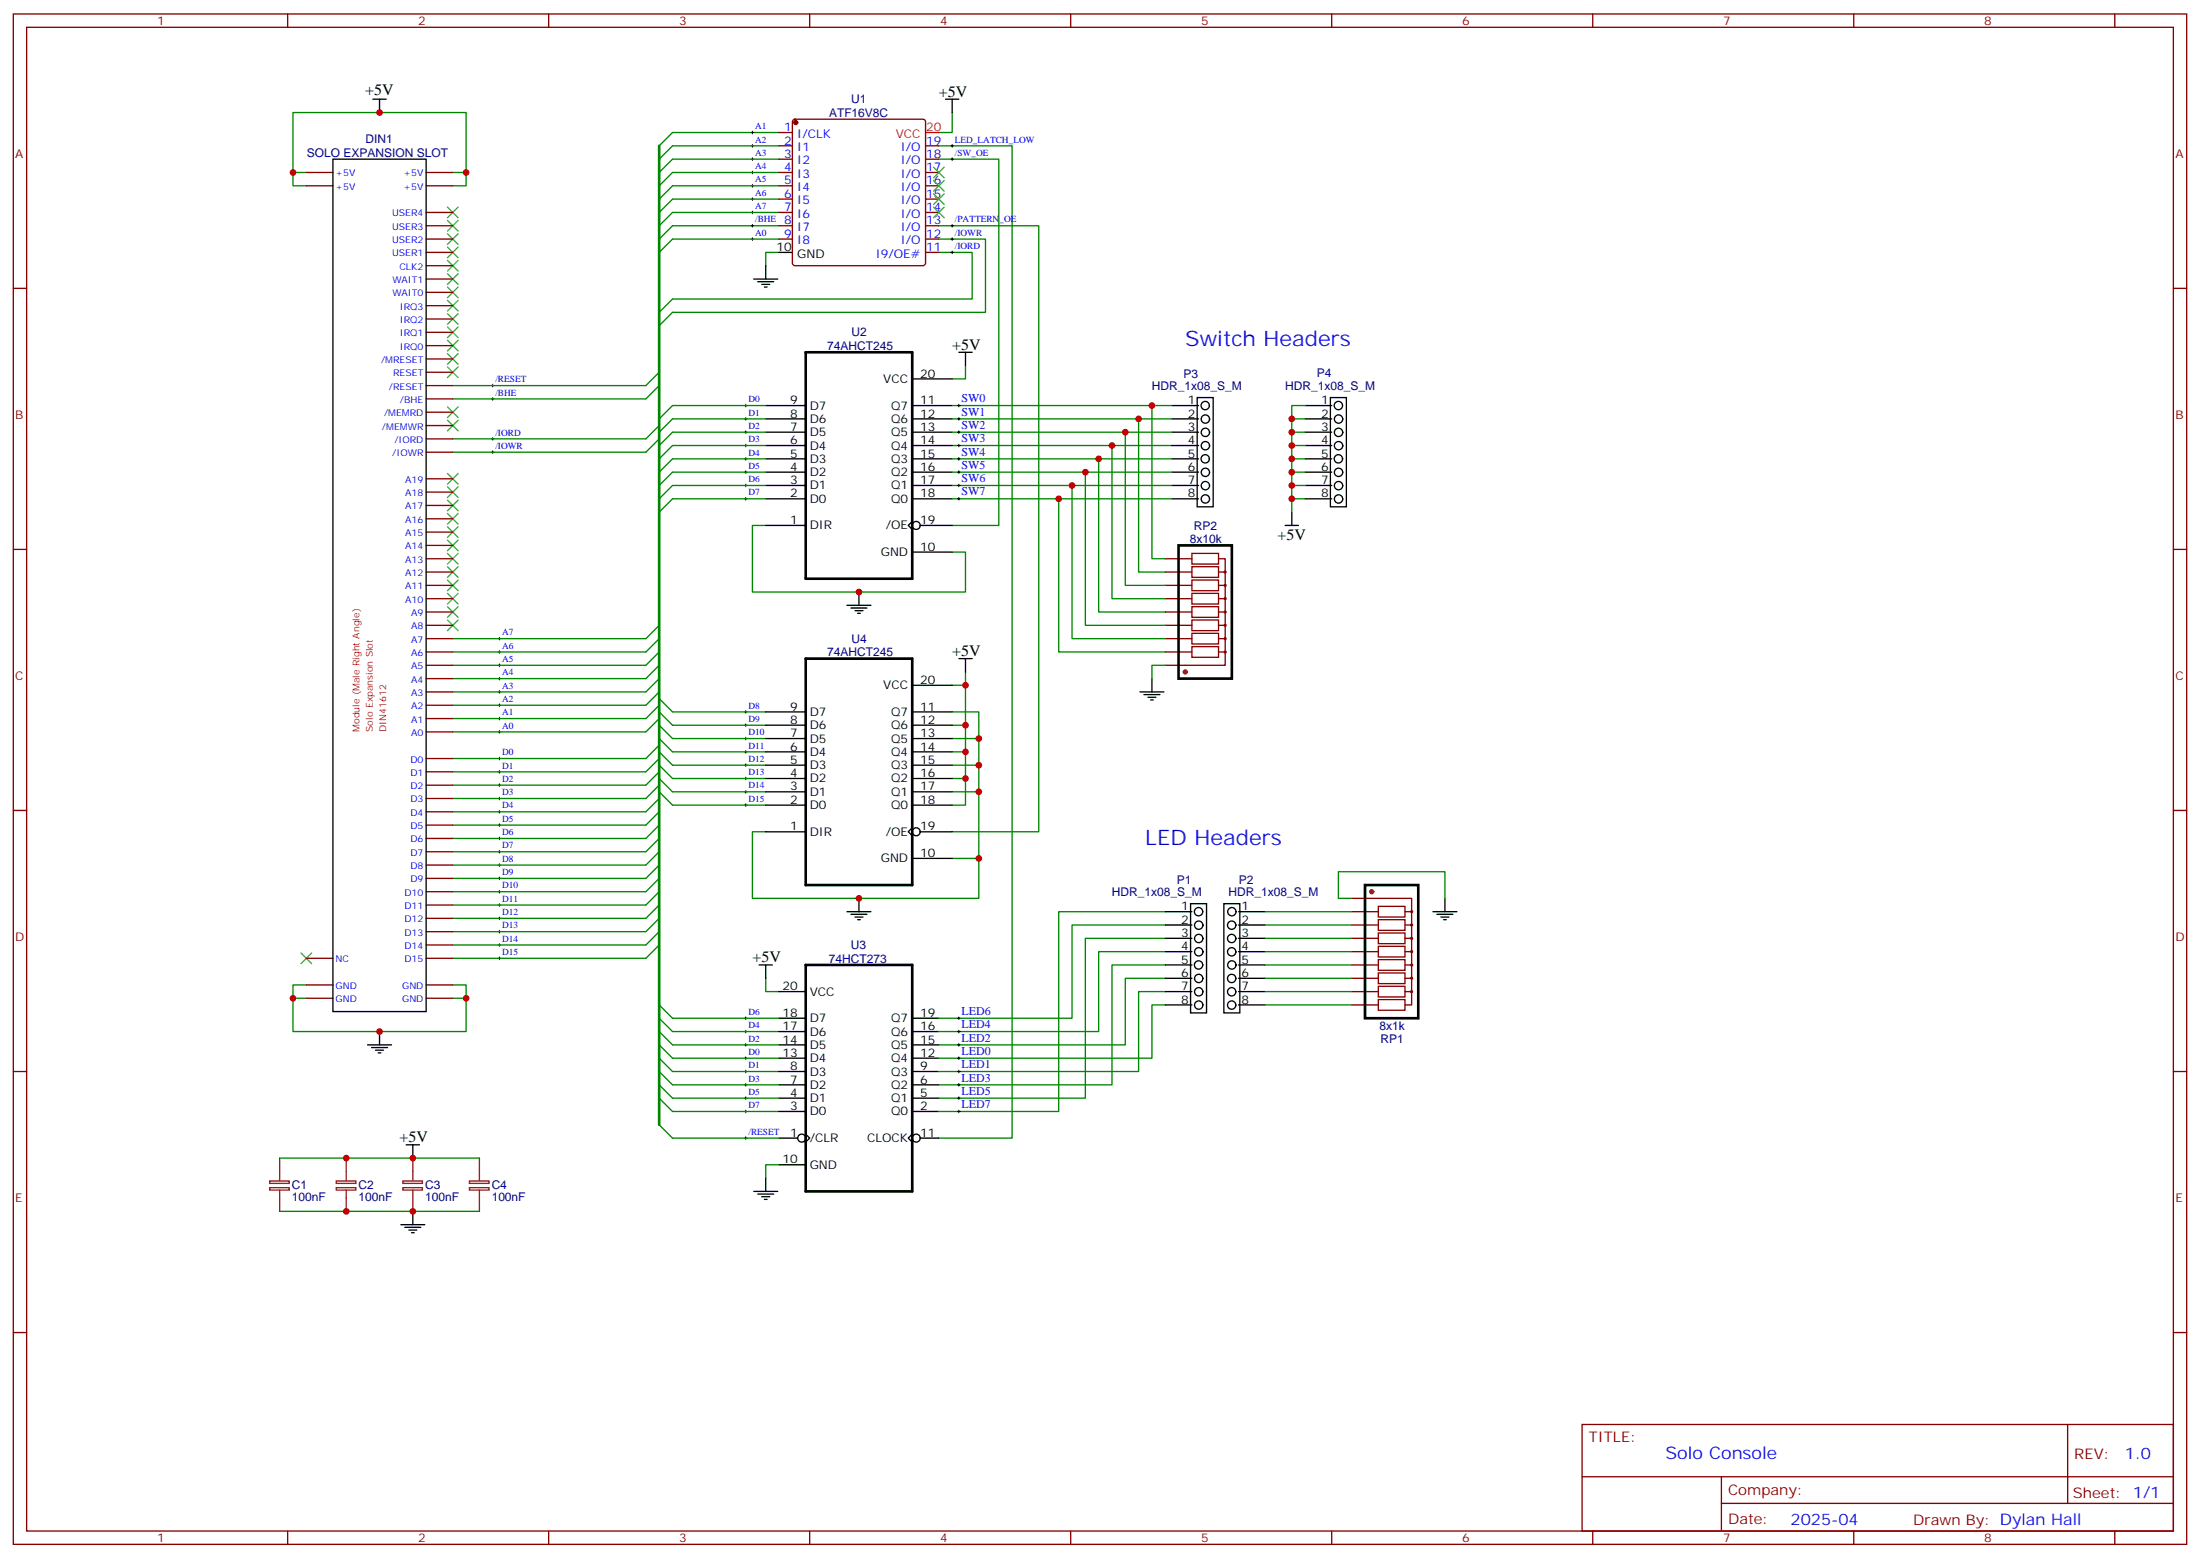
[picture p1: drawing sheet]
<svg xmlns="http://www.w3.org/2000/svg" width="583mm" height="413mm" viewBox="0 0 583 413" stroke-linecap="round" stroke-linejoin="round" font-family="sans-serif">
<g fill="none" stroke="#870000" stroke-width=".35">
<path d="M3.5 3.7h575.8v405.3h-575.8zM7.1 7.2h568.6v398.3h-568.6zM76.2 3.7v3.5M145.3 3.7v3.5M214.5 3.7v3.5M283.6 3.7v3.5M352.8 3.7v3.5M421.9 3.7v3.5M491.1 3.7v3.5M560.2 3.7v3.5M206.4 38.6h3.5M206.4 35.1h3.5"/>
<path d="M210.1 31.8l.5-.2h33.9a.71 .71 0 0 1 .7 .7v37.4l-.3 .5-.4 .2h-33.9l-.5-.3-.2-.4v-37.4zM245.2 38.6h3.5M81.1 45.7h7.1M81.1 49.2h7.1M112.9 45.7h7M112.9 49.2h7M112.9 56.3h7M112.9 59.8h7M206.4 42.2h3.5M206.4 45.7h3.5M206.4 49.2h3.5M206.4 52.7h3.5"/>
<path d="M206.4 56.3h3.5M206.4 59.8h3.5M245.2 42.2h3.5M245.2 45.7h3.5M245.2 49.2h3.5M245.2 52.7h3.5M245.2 56.3h3.5M245.2 59.8h3.5M3.5 76.4h3.6M112.9 63.3h7M112.9 66.9h7M112.9 70.4h7"/>
<path d="M112.9 73.9h7M112.9 77.4h7M206.4 63.3h3.5M245.2 63.3h3.5M245.2 66.9h3.5M575.7 76.4h3.6M112.9 95.1h7M112.9 81h7M112.9 98.6h7M112.9 88h7M112.9 84.5h7M112.9 91.5h7"/>
<path d="M112.9 109.2h7M112.9 102.1h7M112.9 116.2h7M112.9 105.7h7M112.9 112.7h7M112.9 119.8h7M112.9 133.9h7M112.9 137.4h7M112.9 126.8h7M112.9 130.4h7M3.5 145.5h3.6M112.9 144.5h7"/>
<path d="M112.9 151.5h7M112.9 158.6h7M112.9 140.9h7M112.9 148h7M112.9 155h7M575.7 145.5h3.6M112.9 165.6h7M112.9 172.7h7M112.9 179.7h7M112.9 162.1h7M112.9 169.2h7M112.9 176.2h7"/>
<path d="M112.9 186.8h7M112.9 193.9h7M112.9 183.3h7M112.9 190.3h7M3.5 214.7h3.6M112.9 200.9h7M112.9 208h7M112.9 215h7M112.9 204.4h7M112.9 211.5h7M112.9 218.5h7M575.7 214.7h3.6"/>
<path d="M112.9 229.1h7M112.9 236.2h7M112.9 222.1h7M112.9 232.7h7M112.9 239.7h7M112.9 225.6h7M81.1 253.8h7.1M112.9 243.2h7M112.9 250.3h7M112.9 253.8h7M112.9 246.8h7M81.1 260.9h7.1"/>
<path d="M81.1 264.4h7.1M112.9 260.9h7M112.9 264.4h7M3.5 283.8h3.6M575.7 283.8h3.6M3.5 353h3.6M575.7 353h3.6M419.1 377.3h156.6v28.2h-156.6zM547.7 377.3v20.9M419.1 391.1h156.5M456 398.2h119.6M456 391.1v14.2"/>
<path d="M76.2 405.5v3.5M145.3 405.5v3.5M214.5 405.5v3.5M283.6 405.5v3.5M352.8 405.5v3.5M421.9 405.5v3.5M491.1 405.5v3.5M560.2 405.5v3.5"/>
</g>
<g fill="none" stroke="#008700" stroke-width=".35">
<path d="M206.4 38.6h-28.2l-3.6 3.6M206.4 35.1h-28.2l-3.6 3.5M248.7 38.6h19.4v262.8h-19.4M252.2 29.8v5.3h-3.5M77.6 45.7v3.5h3.5M81.1 45.7h-3.5v-15.9h45.9v15.9h-3.6M123.5 45.7v3.5h-3.6M206.4 59.8h-28.2l-3.6 3.5M206.4 56.3h-28.2l-3.6 3.5M206.4 52.7h-28.2l-3.6 3.6M206.4 49.2h-28.2l-3.6 3.5M206.4 45.7h-28.2l-3.6 3.5"/>
<path d="M206.4 42.2h-28.2l-3.6 3.5M248.7 42.2h15.9v97h-12.4M248.7 59.8h26.5v160.5h-23M206.4 66.9h-3.6v3.5M206.4 63.3h-28.2l-3.6 3.6M248.7 63.3h12.4v19.4h-82.9l-3.6 3.6M248.7 66.9h8.8v12.3h-79.3l-3.6 3.5M174.6 98.6l-3.5 3.5h-51.2M255.8 96.8v3.6h-3.6M174.6 102.1l-3.5 3.6h-51.2M174.6 112.7l-3.5 3.5h-51.2M174.6 116.2l-3.5 3.6h-51.2"/>
<path d="M202.8 118h-24.6l-3.6 3.5M202.8 114.5h-24.6l-3.6 3.5M202.8 110.9h-24.6l-3.6 3.6M202.8 107.4h-24.6l-3.6 3.5M252.2 118h58.2M252.2 114.5h58.2M252.2 110.9h58.2M252.2 107.4h58.2M294.6 118v40.6h14.1M298.1 114.5v40.5h10.6M301.6 110.9v40.6h7.1M305.2 107.4v40.6h3.5"/>
<path d="M345.7 118h-3.5v3.5M345.7 114.5h-3.5v3.5M345.7 110.9h-3.5v3.6M345.7 107.4h-3.5v3.5M202.8 139.2h-3.5v17.6h56.5v-10.6h-3.6M202.8 132.1h-24.6l-3.6 3.5M202.8 128.6h-24.6l-3.6 3.5M202.8 125.1h-24.6l-3.6 3.5M202.8 121.5h-24.6l-3.6 3.6M252.2 132.1h58.2M252.2 128.6h58.2M252.2 125.1h58.2"/>
<path d="M252.2 121.5h58.2M280.5 132.1v40.6h28.2M284 128.6v40.6h24.7M287.5 125.1v40.5h21.2M291 121.5v40.6h17.7M345.7 132.1h-3.5v3.5M345.7 128.6h-3.5v3.5M345.7 125.1h-3.5v3.5M345.7 121.5h-3.5v3.6M174.6 179.7l-3.5 3.6h-51.2M174.6 176.2l-3.5 3.5h-51.2M174.6 172.7l-3.5 3.5h-51.2"/>
<path d="M174.6 169.2l-3.5 3.5h-51.2M174.6 165.6l-3.5 3.6h-51.2M255.8 178v3.5h-3.6M308.7 176.2h-3.5v3.5M174.6 190.3l-3.5 3.6h-51.2M174.6 197.4l-3.5 3.5h-51.2M174.6 186.8l-3.5 3.5h-51.2M174.6 183.3l-3.5 3.5h-51.2M174.6 199.1l3.6 3.6h24.6M174.6 195.6l3.6 3.5h24.6M174.6 192.1l3.6 3.5h24.6M174.6 188.6l3.6 3.5h24.6"/>
<path d="M174.6 185l3.6 3.6h24.6M252.2 188.6h7.1v7M252.2 195.6h7.1v7.1M255.8 199.1v7.1h-3.6M255.8 192.1v7h-3.6M255.8 181.5v10.6h-3.6M174.6 200.9l-3.5 3.5h-51.2M174.6 204.4l-3.5 3.6h-51.2M174.6 208l-3.5 3.5h-51.2M174.6 211.5l-3.5 3.5h-51.2M174.6 215l-3.5 3.5h-51.2M174.6 218.5l-3.5 3.6h-51.2"/>
<path d="M174.6 209.7l3.6 3.6h24.6M174.6 206.2l3.6 3.5h24.6M174.6 202.7l3.6 3.5h24.6M252.2 202.7h7.1v7M252.2 209.7h7.1v17.7M255.8 206.2v7.1h-3.6M174.6 239.7l-3.5 3.5h-51.2M174.6 236.2l-3.5 3.5h-51.2M174.6 232.7l-3.5 3.5h-51.2M174.6 229.1l-3.5 3.6h-51.2M174.6 222.1l-3.5 3.5h-51.2M174.6 225.6l-3.5 3.5h-51.2"/>
<path d="M202.8 220.3h-3.5v17.6h60v-10.5h-7.1M358.1 237.9h-3.6v-7h28.3v7M174.6 250.3l-3.5 3.5h-51.2M174.6 246.8l-3.5 3.5h-51.2M174.6 243.2l-3.5 3.6h-51.2M202.8 259.1v3.5h3.6M308.7 241.5h-28.2v52.9h-31.8M308.7 245h-24.7v24.7h-35.3M308.7 248.5h-21.2v42.4h-38.8M308.7 252.1h-17.7v21.1h-42.3M308.7 255.6h-14.1v31.7h-45.9M308.7 259.1h-10.6v17.7h-49.4"/>
<path d="M335.1 241.5h23M335.1 245h23M335.1 248.5h23M335.1 252.1h23M335.1 255.6h23M335.1 259.1h23M81.1 264.4h-3.5v8.8h45.9v-8.8h-3.6M81.1 260.9h-3.5v3.5M119.9 260.9h3.6v3.5M174.6 266.2l3.6 3.5h28.2M174.6 269.7l3.6 3.5h28.2M174.6 273.2l3.6 3.6h28.2"/>
<path d="M174.6 276.8l3.6 3.5h28.2M308.7 262.6h-7.1v21.2h-52.9M308.7 266.2h-3.5v14.1h-56.5M335.1 262.6h23M335.1 266.2h23M174.6 280.3l3.6 3.5h28.2M174.6 283.8l3.6 3.5h28.2M174.6 287.3l3.6 3.6h28.2M174.6 290.9l3.6 3.5h28.2M174.6 297.9l3.6 3.5h28.2M74.1 306.7h52.9M206.4 308.5h-3.6v3.5"/>
<path d="M74.1 320.9h52.9"/>
</g>
<g fill="none" stroke="#000" stroke-width=".26">
<path d="M199 38.6h.7M199 35.1h.7M199.3 34.7v.8M199.3 38.3v.7M251.9 38.6h.7M252.2 38.3v.7M199 42.2h.7M199 45.7h.7M199 49.2h.7M199 52.7h.7M199 56.3h.7M199 59.8h.7"/>
<path d="M199.3 41.8v.7M199.3 45.3v.7M199.3 48.9v.7M199.3 52.4v.7M199.3 55.9v.7M199.3 59.4v.7M251.9 42.2h.7M251.9 59.8h.7M252.2 41.8v.7M252.2 59.4v.7M199 63.3h.7M199.3 63v.7"/>
<path d="M251.9 63.3h.7M251.9 66.9h.7M252.2 63v.7M252.2 66.5v.7M130.2 102.1h.7M130.2 116.2h.7M130.2 119.8h.7M130.2 105.7h.7M130.5 101.8v.7M130.5 105.3v.7M130.5 115.9v.7M130.5 119.4v.7"/>
<path d="M197.2 107.4h.7M197.2 118h.7M197.2 114.5h.7M197.2 110.9h.7M197.6 107.1v.7M197.6 110.6v.7M197.6 114.1v.7M197.6 117.7v.7M253.6 107.4h.8M253.6 118h.8M253.6 114.5h.8M253.6 110.9h.8"/>
<path d="M254 107.1v.7M254 110.6v.7M254 114.1v.7M254 117.7v.7M197.2 132.1h.7M197.2 128.6h.7M197.2 125.1h.7M197.2 121.5h.7M197.6 121.2v.7M197.6 124.7v.7M197.6 128.2v.7M197.6 131.8v.7"/>
<path d="M253.6 132.1h.8M253.6 128.6h.8M253.6 125.1h.8M253.6 121.5h.8M254 121.2v.7M254 124.7v.7M254 128.2v.7M254 131.8v.7M131.9 179.7h.7M131.9 176.2h.7M131.9 172.7h.7M131.9 169.2h.7"/>
<path d="M132.3 168.8v.7M132.3 172.3v.7M132.3 175.9v.7M132.3 179.4v.7M131.9 193.9h.7M131.9 190.3h.7M131.9 186.8h.7M131.9 183.3h.7M132.3 182.9v.7M132.3 186.4v.7M132.3 190v.7M132.3 193.5v.7"/>
<path d="M197.2 188.6h.7M197.2 199.1h.7M197.2 195.6h.7M197.2 192.1h.7M197.6 188.2v.7M197.6 191.7v.7M197.6 195.3v.7M197.6 198.8v.7M131.9 200.9h.7M131.9 204.4h.7M131.9 208h.7M131.9 211.5h.7"/>
<path d="M131.9 215h.7M131.9 218.5h.7M132.3 200.6v.7M132.3 204.1v.7M132.3 207.6v.7M132.3 211.1v.7M132.3 214.7v.7M132.3 218.2v.7M197.2 213.3h.7M197.2 209.7h.7M197.2 206.2h.7M197.2 202.7h.7"/>
<path d="M197.6 202.3v.7M197.6 205.8v.8M197.6 209.4v.7M197.6 212.9v.7M131.9 222.1h.7M131.9 225.6h.7M131.9 229.1h.7M131.9 232.7h.7M131.9 236.2h.7M131.9 239.7h.7M132.3 221.7v.7M132.3 225.2v.8"/>
<path d="M132.3 228.8v.7M132.3 232.3v.7M132.3 235.8v.7M132.3 239.4v.7M131.9 243.2h.7M131.9 246.8h.7M131.9 250.3h.7M131.9 253.8h.7M132.3 242.9v.7M132.3 246.4v.7M132.3 249.9v.7M132.3 253.5v.7"/>
<path d="M197.2 269.7h.7M197.2 276.8h.7M197.2 273.2h.7M197.6 269.3v.8M197.6 272.9v.7M197.6 276.4v.7M197.6 279.9v.7M253.6 269.7h.8M253.6 276.8h.8M253.6 273.2h.8M254 269.3v.8M254 272.9v.7"/>
<path d="M254 276.4v.7M254 279.9v.7M197.2 290.9h.7M197.2 283.8h.7M197.2 280.3h.7M197.2 294.4h.7M197.2 287.3h.7M197.6 283.5v.7M197.6 287v.7M197.6 290.5v.7M197.6 294v.7M253.6 290.9h.8"/>
<path d="M253.6 283.8h.8M253.6 280.3h.8M253.6 294.4h.8M253.6 287.3h.8M254 283.5v.7M254 287v.7M254 290.5v.7M254 294v.7M197.2 301.4h.7M197.6 301.1v.7"/>
</g>
<g fill="none" stroke="#000" stroke-width=".35">
<path d="M98.8 26.3h3.5M100.5 26.3v3.5M250.5 26.3h3.5M252.2 26.3v3.5M88.2 42.2h24.7v225.7h-24.7zM199.7 73.9h6.3M200.7 74.6h4.3M201.8 75.3h2.1M202.5 76h.7M202.8 70.4v3.5M206.4 66.9h3.5M254 93.3h3.5"/>
<path d="M255.8 93.3v3.5M202.8 118h10.6M202.8 114.5h10.6M202.8 110.9h10.6M202.8 107.4h10.6M241.7 100.4h10.5M241.7 118h10.5M241.7 114.5h10.5M241.7 110.9h10.5M241.7 107.4h10.5M310.4 118h7.1M310.4 114.5h7.1"/>
<path d="M310.4 110.9h7.1M310.4 107.4h7.1M317.1 105.3h4.3v28.9h-4.3zM345.7 118h7.1M345.7 114.5h7.1M345.7 110.9h7.1M345.7 107.4h7.1M352.4 105.3h4.3v28.9h-4.3zM202.8 139.2h10.6M202.8 132.1h10.6M202.8 128.6h10.6M202.8 125.1h10.6"/>
<path d="M202.8 121.5h10.6M241.7 138.1l-1.1 1.1 1.1 1M241.7 132.1h10.5M241.7 128.6h10.5M241.7 125.1h10.5M241.7 121.5h10.5M243.8 139.2h8.4M310.4 132.1h7.1M310.4 128.6h7.1M310.4 125.1h7.1M310.4 121.5h7.1M340.4 139.2h3.6"/>
<path d="M342.2 135.6v3.6M345.7 132.1h7.1M345.7 128.6h7.1M345.7 125.1h7.1M345.7 121.5h7.1M227.5 156.8v3.5M241.7 146.2h10.5M224.4 160.3h6.3M225.4 161h4.3M226.5 161.7h2.1M227.2 162.5h.7M254 174.4h3.5"/>
<path d="M255.8 174.4v3.6M305.2 179.7v3.6M202.8 199.1h10.6M202.8 195.6h10.6M202.8 192.1h10.6M202.8 188.6h10.6M241.7 181.5h10.5M241.7 199.1h10.5M241.7 195.6h10.5M241.7 192.1h10.5M241.7 188.6h10.5M302 183.3h6.3"/>
<path d="M303 184h4.3M304.1 184.7h2.1M304.8 185.4h.7M202.8 213.3h10.6M202.8 209.7h10.6M202.8 206.2h10.6M202.8 202.7h10.6M241.7 219.3l-1.1 1 1.1 1.1M241.7 213.3h10.5M241.7 209.7h10.5M241.7 206.2h10.5M241.7 202.7h10.5"/>
<path d="M202.8 220.3h10.6M227.5 237.9v3.6M241.7 227.4h10.5M243.8 220.3h8.4M315.4 239.4h4.2v28.9h-4.2zM324.2 239.4h4.2v28.9h-4.2zM382.8 237.9v3.6M201.1 255.6h3.5M202.8 255.6v3.5M224.4 241.5h6.3M225.4 242.2h4.3M226.5 242.9h2.1"/>
<path d="M227.2 243.6h.7M308.7 255.6h7M308.7 241.5h7M308.7 245h7M308.7 248.5h7M308.7 252.1h7M308.7 259.1h7M328.1 255.6h7M328.1 241.5h7M328.1 245h7M328.1 248.5h7M328.1 252.1h7"/>
<path d="M328.1 259.1h7M379.6 241.5h6.3M380.6 242.2h4.3M381.7 242.9h2.1M382.4 243.6h.7M97.4 276.8h6.3M98.4 277.5h4.3M99.5 278.2h2.1M100.2 278.9h.7M100.5 273.2v3.6M206.4 262.6h7M206.4 276.8h7"/>
<path d="M206.4 273.2h7M206.4 269.7h7M241.7 276.8h7M241.7 273.2h7M241.7 269.7h7M308.7 262.6h7M308.7 266.2h7M328.1 262.6h7M328.1 266.2h7M206.4 294.4h7M206.4 290.9h7M206.4 287.3h7"/>
<path d="M206.4 283.8h7M206.4 280.3h7M241.7 294.4h7M241.7 290.9h7M241.7 287.3h7M241.7 283.8h7M241.7 280.3h7M107.6 303.2h3.5M109.4 303.2v3.5M199.7 315.6h6.3M200.7 316.3h4.3M201.8 317h2.1"/>
<path d="M202.5 317.7h.7M202.8 312v3.6M206.4 301.4h4.9M206.4 308.5h7M213.4 300.4l1.1 1-1.1 1.1M241.7 300.4l-1.1 1 1.1 1.1M243.8 301.4h4.9M106.2 324.4h6.3M107.2 325.1h4.3M108.3 325.8h2.1M109 326.5h.7M109.4 320.9v3.5"/>
<circle cx="319.3" cy="107.4" r="1.1"/>
<circle cx="319.3" cy="118" r="1.1"/>
<circle cx="319.3" cy="111" r="1.1"/>
<circle cx="319.3" cy="114.5" r="1.1"/>
<circle cx="354.5" cy="107.4" r="1.1"/>
<circle cx="354.6" cy="111" r="1.1"/>
<circle cx="354.6" cy="114.5" r="1.1"/>
<circle cx="354.6" cy="118" r="1.1"/>
<circle cx="242.7" cy="139.2" r="1.06"/>
<circle cx="319.3" cy="121.5" r="1.1"/>
<circle cx="319.3" cy="128.6" r="1.1"/>
<circle cx="319.3" cy="125.1" r="1.1"/>
<circle cx="319.3" cy="132.2" r="1.1"/>
<circle cx="354.5" cy="121.5" r="1.1"/>
<circle cx="354.6" cy="128.6" r="1.1"/>
<circle cx="354.6" cy="125.1" r="1.1"/>
<circle cx="354.6" cy="132.2" r="1.1"/>
<circle cx="242.7" cy="220.3" r="1.06"/>
<circle cx="317.5" cy="241.5" r="1.1"/>
<circle cx="317.5" cy="255.6" r="1.1"/>
<circle cx="317.5" cy="259.2" r="1.1"/>
<circle cx="317.5" cy="245" r="1.1"/>
<circle cx="317.5" cy="248.6" r="1.1"/>
<circle cx="317.5" cy="252.1" r="1.1"/>
<circle cx="326.3" cy="259.2" r="1.1"/>
<circle cx="326.3" cy="248.6" r="1.1"/>
<circle cx="326.3" cy="252.1" r="1.1"/>
<circle cx="326.3" cy="245" r="1.1"/>
<circle cx="326.3" cy="255.6" r="1.1"/>
<circle cx="326.3" cy="241.5" r="1.1"/>
<circle cx="317.5" cy="262.7" r="1.1"/>
<circle cx="317.5" cy="266.2" r="1.1"/>
<circle cx="326.3" cy="266.2" r="1.1"/>
<circle cx="326.3" cy="262.7" r="1.1"/>
<circle cx="212.4" cy="301.4" r="1.06"/>
<circle cx="242.7" cy="301.4" r="1.06"/>
</g>
<g fill="none" stroke="#8c2424" stroke-width=".35">
<path d="M71.4 312.8h5.2v.6h-5.2zM71.4 314.6h5.2v.6h-5.2zM74.1 306.7v6M74.1 315.2v5.7M89.1 312.8h5.2v.6h-5.2zM89.1 314.6h5.2v.6h-5.2zM91.7 306.7v6M91.7 315.2v5.7M106.7 312.8h5.2v.6h-5.2zM106.7 314.6h5.2v.6h-5.2zM109.4 306.7v6M109.4 315.2v5.7"/>
<path d="M124.4 312.8h5.1v.6h-5.1zM124.4 314.6h5.1v.6h-5.1zM127 306.7v6M127 315.2v5.7"/>
</g>
<path d="M213.4 93.3h28.3v60h-28.3zM312.2 144.5h14.1v35.2h-14.1zM213.4 174.4h28.3v60h-28.3zM361.6 234.4h14.1v35.3h-14.1zM213.4 255.6h28.3v60h-28.3z" fill="none" stroke="#000" stroke-width=".71"/>
<path d="M174.6 38.6v259.3" fill="none" stroke="#008700" stroke-width=".71"/>
<path d="M245.2 35.1h3.5" fill="none" stroke="#f00" stroke-width=".35"/>
<circle cx="210.8" cy="32.5" r=".53" fill="#870000" stroke="#870000" stroke-width=".35"/>
<g fill="none" stroke="#3c3" stroke-width=".35">
<path d="M118.5 58.4l2.9 2.8M118.5 54.9l2.9 2.8M121.4 58.4l-2.9 2.8M121.4 54.9l-2.9 2.8M247.3 47.8l2.8 2.8M247.3 44.3l2.8 2.8M247.3 51.3l2.8 2.9M247.3 54.9l2.8 2.8M250.1 47.8l-2.8 2.8M250.1 44.3l-2.8 2.8M250.1 51.3l-2.8 2.9M250.1 54.9l-2.8 2.8"/>
<path d="M118.5 79.6l2.9 2.8M118.5 76l2.9 2.8M118.5 72.5l2.9 2.8M118.5 69l2.9 2.8M118.5 65.4l2.9 2.9M118.5 61.9l2.9 2.8M121.4 79.6l-2.9 2.8M121.4 76l-2.9 2.8M121.4 72.5l-2.9 2.8M121.4 69l-2.9 2.8M121.4 65.4l-2.9 2.9M121.4 61.9l-2.9 2.8"/>
<path d="M118.5 97.2l2.9 2.8M118.5 93.7l2.9 2.8M118.5 90.1l2.9 2.9M118.5 86.6l2.9 2.8M118.5 83.1l2.9 2.8M121.4 97.2l-2.9 2.8M121.4 93.7l-2.9 2.8M121.4 90.1l-2.9 2.9M121.4 86.6l-2.9 2.8M121.4 83.1l-2.9 2.8M118.5 111.3l2.9 2.8M118.5 107.8l2.9 2.8"/>
<path d="M121.4 111.3l-2.9 2.8M121.4 107.8l-2.9 2.8M118.5 139.5l2.9 2.8M118.5 136l2.9 2.8M118.5 132.5l2.9 2.8M118.5 128.9l2.9 2.9M118.5 125.4l2.9 2.8M121.4 139.5l-2.9 2.8M121.4 136l-2.9 2.8M121.4 132.5l-2.9 2.8M121.4 128.9l-2.9 2.9M121.4 125.4l-2.9 2.8"/>
<path d="M118.5 157.2l2.9 2.8M118.5 153.6l2.9 2.9M118.5 150.1l2.9 2.8M118.5 146.6l2.9 2.8M118.5 143.1l2.9 2.8M121.4 157.2l-2.9 2.8M121.4 153.6l-2.9 2.9M121.4 150.1l-2.9 2.8M121.4 146.6l-2.9 2.8M121.4 143.1l-2.9 2.8M118.5 164.2l2.9 2.8M118.5 160.7l2.9 2.8"/>
<path d="M121.4 164.2l-2.9 2.8M121.4 160.7l-2.9 2.8M79.7 252.4l2.8 2.8M82.5 252.4l-2.8 2.8"/>
</g>
<g fill="none" stroke="#850000" stroke-width=".35">
<path d="M308.7 148h7M308.7 151.5h7M308.7 155h7M308.7 158.6h7M315.7 157.2h7.1v2.8h-7.1zM315.7 153.6h7.1v2.9h-7.1zM315.7 150.1h7.1v2.8h-7.1zM315.7 146.6h7.1v2.8h-7.1zM322.8 155h1.8M322.8 148h1.8v28.2h-15.9M322.8 151.5h1.8M322.8 158.6h1.8"/>
<path d="M324.5 151.3l.3 .2-.3 .2-.2-.2 .1-.2M324.6 154.8l.2 .3-.2 .2-.3-.2 .1-.2M324.6 158.3l.2 .3-.2 .2-.3-.2 .1-.2M308.7 169.2h7M308.7 162.1h7M308.7 165.6h7M308.7 172.7h7M315.7 164.2h7.1v2.8h-7.1zM315.7 167.7h7.1v2.9h-7.1zM315.7 171.3h7.1v2.8h-7.1zM315.7 160.7h7.1v2.8h-7.1zM322.8 169.2h1.8"/>
<path d="M322.8 165.6h1.8M322.8 172.7h1.8M322.8 162.1h1.8M324.6 168.9l.2 .3-.2 .2-.3-.2 .1-.2M324.6 165.4l.2 .2-.2 .3-.3-.3 .1-.2M324.6 161.9l.2 .2-.2 .2-.3-.2 .1-.2M324.6 172.5l.2 .2-.2 .2-.3-.2 .1-.2M358.1 237.9h15.8v28.3h-1.7M358.1 245h7M358.1 252.1h7M358.1 248.5h7M358.1 259.1h7"/>
<path d="M358.1 255.6h7M358.1 241.5h7M365.1 247.1h7.1v2.8h-7.1zM365.1 243.6h7.1v2.8h-7.1zM365.1 240.1h7.1v2.8h-7.1zM365.1 250.6h7.1v2.9h-7.1zM365.1 254.2h7.1v2.8h-7.1zM365.1 257.7h7.1v2.8h-7.1zM372.2 245h1.7M372.2 248.5h1.7M372.2 241.5h1.7M372.2 259.1h1.7"/>
<path d="M372.2 255.6h1.7M372.2 252.1h1.7M373.8 245.2l-.1-.2 .2-.2 .3 .2-.3 .3M373.8 259.3l-.1-.2 .2-.2 .3 .2-.3 .2M373.8 248.7l-.1-.2 .2-.2 .3 .2-.3 .3M373.8 252.2l-.1-.1 .2-.3 .3 .3-.3 .2M373.8 255.8l-.1-.2 .3-.2 .2 .2-.2 .3M373.8 241.6l-.1-.1 .3-.3 .2 .3-.2 .2M358.1 266.2h7M358.1 262.6h7M365.1 261.2h7.1v2.9h-7.1zM365.1 264.8h7.1v2.8h-7.1z"/>
<path d="M372.2 262.6h1.7M373.8 262.8l-.1-.1 .2-.3 .3 .3-.3 .2"/>
</g>
<g fill="#8c2424" stroke="#8c2424" stroke-width=".35">
<circle cx="363.4" cy="236.2" r=".53"/>
<circle cx="314" cy="178" r=".53"/>
</g>
<g fill="#c00">
<circle cx="91.7" cy="320.9" r=".88"/>
<circle cx="91.7" cy="306.7" r=".88"/>
<circle cx="109.4" cy="306.7" r=".88"/>
<circle cx="109.4" cy="320.9" r=".88"/>
<circle cx="100.5" cy="29.8" r=".88"/>
<circle cx="77.6" cy="45.7" r=".88"/>
<circle cx="123.5" cy="45.7" r=".88"/>
<circle cx="100.5" cy="273.2" r=".88"/>
<circle cx="77.6" cy="264.4" r=".88"/>
<circle cx="123.5" cy="264.4" r=".88"/>
<circle cx="227.5" cy="156.8" r=".88"/>
<circle cx="259.3" cy="195.6" r=".88"/>
<circle cx="259.3" cy="202.7" r=".88"/>
<circle cx="259.3" cy="209.7" r=".88"/>
<circle cx="259.3" cy="227.4" r=".88"/>
<circle cx="255.8" cy="206.2" r=".88"/>
<circle cx="255.8" cy="199.1" r=".88"/>
<circle cx="255.8" cy="192.1" r=".88"/>
<circle cx="255.8" cy="181.5" r=".88"/>
<circle cx="227.5" cy="237.9" r=".88"/>
<circle cx="342.2" cy="132.1" r=".88"/>
<circle cx="342.2" cy="128.6" r=".88"/>
<circle cx="342.2" cy="125.1" r=".88"/>
<circle cx="342.2" cy="121.5" r=".88"/>
<circle cx="342.2" cy="118" r=".88"/>
<circle cx="342.2" cy="114.5" r=".88"/>
<circle cx="342.2" cy="110.9" r=".88"/>
<circle cx="305.2" cy="107.4" r=".88"/>
<circle cx="301.6" cy="110.9" r=".88"/>
<circle cx="298.1" cy="114.5" r=".88"/>
<circle cx="294.6" cy="118" r=".88"/>
<circle cx="291" cy="121.5" r=".88"/>
<circle cx="287.5" cy="125.1" r=".88"/>
<circle cx="284" cy="128.6" r=".88"/>
<circle cx="280.5" cy="132.1" r=".88"/>
</g>
<g font-size="5.6" fill="#00f">
<text x="314" y="91.5">Switch Headers</text>
<text x="303.4" y="223.8">LED Headers</text>
</g>
<text font-size="4.6" fill="#00f" x="441.2" y="386.3">Solo Console</text>
<g font-size="4.2">
<text x="96.8" y="25.1">+5V</text>
<text x="248.7" y="25.6">+5V</text>
<text x="252.2" y="92.6">+5V</text>
<text x="338.4" y="143.1">+5V</text>
<text x="252.2" y="173.7">+5V</text>
<text x="199.3" y="254.9">+5V</text>
<text x="105.8" y="302.5">+5V</text>
</g>
<g font-size="4.2" fill="#00f">
<text x="562.9" y="386.6">1.0</text>
<text x="474.4" y="403.9">2025-04</text>
</g>
<g font-size="3.9" fill="#800">
<text x="420.9" y="381.9">TITLE:</text>
<text x="549.5" y="386.6">REV:</text>
<text x="457.8" y="396.1">Company:</text>
<text x="549.1" y="396.7">Sheet: 1/1</text>
<text x="457.8" y="403.8">Date:</text>
<text x="506.8" y="403.8">Drawn By: Dylan Hall</text>
</g>
<g font-size="3.2" fill="#800">
<text x="41.6" y="6.7">1</text>
<text x="110.8" y="6.7">2</text>
<text x="179.9" y="6.7">3</text>
<text x="249.1" y="6.7">4</text>
<text x="318.2" y="6.7">5</text>
<text x="387.3" y="6.7">6</text>
<text x="456.5" y="6.7">7</text>
<text x="525.6" y="6.7">8</text>
<text x="4.1" y="41.8">A</text>
<text x="576.3" y="41.8">A</text>
<text x="4.1" y="110.9">B</text>
<text x="576.3" y="110.9">B</text>
<text x="4.1" y="180.1">C</text>
<text x="576.3" y="180.1">C</text>
<text x="4.1" y="249.2">D</text>
<text x="576.3" y="249.2">D</text>
<text x="4.1" y="318.4">E</text>
<text x="576.3" y="318.4">E</text>
<text x="41.6" y="408.5">1</text>
<text x="110.8" y="408.5">2</text>
<text x="179.9" y="408.5">3</text>
<text x="249.1" y="408.5">4</text>
<text x="318.2" y="408.5">5</text>
<text x="387.3" y="408.5">6</text>
<text x="456.5" y="408.5">7</text>
<text x="525.6" y="408.5">8</text>
</g>
<g font-size="3.2" fill="#000080">
<text x="225.4" y="27.2">U1</text>
<text x="219.6" y="31">ATF16V8C</text>
<text x="81.3" y="41.5">SOLO EXPANSION SLOT</text>
<text x="96.8" y="37.9">DIN1</text>
<text x="225.6" y="89.1">U2</text>
<text x="219.1" y="92.7">74AHCT245</text>
<text x="313.5" y="100">P3</text>
<text x="348.8" y="99.9">P4</text>
<text x="305.1" y="103.3">HDR_1x08_S_M</text>
<text x="340.4" y="103.3">HDR_1x08_S_M</text>
<text x="315.2" y="143.8">8x10k</text>
<text x="316.3" y="140.3">RP2</text>
<text x="219.1" y="173.8">74AHCT245</text>
<text x="225.6" y="170.2">U4</text>
<text x="294.6" y="237.3">HDR_1x08_S_M</text>
<text x="311.8" y="234.1">P1</text>
<text x="325.4" y="237.3">HDR_1x08_S_M</text>
<text x="328.2" y="234.1">P2</text>
<text x="225.4" y="251.4">U3</text>
<text x="219.6" y="255">74HCT273</text>
<text x="365.4" y="272.8">8x1k</text>
<text x="365.7" y="276.3">RP1</text>
<text x="77.3" y="314.9">C1</text>
<text x="95" y="314.9">C2</text>
<text x="112.6" y="314.9">C3</text>
<text x="130.2" y="314.9">C4</text>
<text x="77.3" y="318.1">100nF</text>
<text x="95" y="318.1">100nF</text>
<text x="112.6" y="318.1">100nF</text>
<text x="130.2" y="318.1">100nF</text>
</g>
<g font-size="3.2" fill="#00f">
<text x="207.7" y="34.7">1</text>
<text x="207.7" y="41.8">3</text>
<text x="207.7" y="38.3">2</text>
<text x="211.2" y="40">I1</text>
<text x="211.2" y="36.5">I/CLK</text>
<text x="238.6" y="40">I/O</text>
<text x="245.4" y="38.3">19</text>
<text x="245.4" y="41.8">18</text>
<text x="207.7" y="45.3">4</text>
<text x="211.2" y="47.1">I3</text>
<text x="211.2" y="43.6">I2</text>
<text x="238.6" y="43.6">I/O</text>
<text x="238.6" y="47.1">I/O</text>
<text x="245.4" y="45.3">17</text>
<text x="207.7" y="52.4">6</text>
<text x="207.7" y="48.9">5</text>
<text x="211.2" y="50.6">I4</text>
<text x="238.6" y="50.6">I/O</text>
<text x="245.4" y="48.9">16</text>
<text x="245.4" y="52.4">15</text>
<text x="207.7" y="59.4">8</text>
<text x="207.7" y="55.9">7</text>
<text x="211.2" y="57.7">I6</text>
<text x="211.2" y="54.2">I5</text>
<text x="238.6" y="54.2">I/O</text>
<text x="238.6" y="57.7">I/O</text>
<text x="245.4" y="55.9">14</text>
<text x="245.4" y="59.4">13</text>
<text x="207.7" y="63">9</text>
<text x="211.2" y="64.7">I8</text>
<text x="211.2" y="61.2">I7</text>
<text x="238.6" y="61.2">I/O</text>
<text x="238.6" y="64.7">I/O</text>
<text x="245.4" y="63">12</text>
<text x="232" y="68.3">I9/OE#</text>
<text x="245.4" y="66.5">11</text>
<text x="254.7" y="106.5">SW0</text>
<text x="254.7" y="110.1">SW1</text>
<text x="254.7" y="113.6">SW2</text>
<text x="254.7" y="117.1">SW3</text>
<text x="254.7" y="120.6">SW4</text>
<text x="254.7" y="124.2">SW5</text>
<text x="254.7" y="127.7">SW6</text>
<text x="254.7" y="131.2">SW7</text>
<text x="254.7" y="268.8">LED6</text>
<text x="254.7" y="275.9">LED2</text>
<text x="254.7" y="272.3">LED4</text>
<text x="254.7" y="279.4">LED0</text>
<text x="254.7" y="282.9">LED1</text>
<text x="254.7" y="286.5">LED3</text>
<text x="254.7" y="290">LED5</text>
<text x="254.7" y="293.5">LED7</text>
</g>
<g font-size="3.2" fill="#f00">
<text x="245.4" y="34.7">20</text>
<text x="237.3" y="36.5">VCC</text>
</g>
<g font-size="3.2">
<text x="205.7" y="66.5">10</text>
<text x="211.2" y="68.3">GND</text>
<text x="234" y="101.4">VCC</text>
<text x="243.8" y="100">20</text>
<text x="209.3" y="107.1">9</text>
<text x="243.8" y="107.1">11</text>
<text x="314.7" y="107.1">1</text>
<text x="350" y="107.1">1</text>
<text x="209.3" y="110.6">8</text>
<text x="214.5" y="112">D6</text>
<text x="214.5" y="108.5">D7</text>
<text x="236.1" y="112">Q6</text>
<text x="236.1" y="108.5">Q7</text>
<text x="243.8" y="110.6">12</text>
<text x="314.7" y="110.6">2</text>
<text x="350" y="110.6">2</text>
<text x="209.3" y="117.7">6</text>
<text x="209.3" y="114.1">7</text>
<text x="214.5" y="119.1">D4</text>
<text x="214.5" y="115.5">D5</text>
<text x="236.1" y="119.1">Q4</text>
<text x="236.1" y="115.5">Q5</text>
<text x="243.8" y="117.7">14</text>
<text x="243.8" y="114.1">13</text>
<text x="314.7" y="114.1">3</text>
<text x="314.7" y="117.7">4</text>
<text x="350" y="114.1">3</text>
<text x="350" y="117.7">4</text>
<text x="209.3" y="124.7">4</text>
<text x="209.3" y="121.2">5</text>
<text x="214.5" y="122.6">D3</text>
<text x="236.1" y="122.6">Q3</text>
<text x="243.8" y="124.7">16</text>
<text x="243.8" y="121.2">15</text>
<text x="314.7" y="121.2">5</text>
<text x="314.7" y="124.7">6</text>
<text x="350" y="121.2">5</text>
<text x="350" y="124.7">6</text>
<text x="209.3" y="131.8">2</text>
<text x="209.3" y="128.2">3</text>
<text x="214.5" y="129.6">D1</text>
<text x="214.5" y="126.1">D2</text>
<text x="236.1" y="129.6">Q1</text>
<text x="236.1" y="126.1">Q2</text>
<text x="243.8" y="131.8">18</text>
<text x="243.8" y="128.2">17</text>
<text x="314.7" y="128.2">7</text>
<text x="314.7" y="131.8">8</text>
<text x="350" y="128.2">7</text>
<text x="350" y="131.8">8</text>
<text x="214.5" y="133.2">D0</text>
<text x="236.1" y="133.2">Q0</text>
<text x="209.3" y="138.8">1</text>
<text x="214.5" y="140.2">DIR</text>
<text x="234.6" y="140.2">/OE</text>
<text x="243.8" y="138.8">19</text>
<text x="233.3" y="147.3">GND</text>
<text x="243.8" y="145.9">10</text>
<text x="234" y="182.6">VCC</text>
<text x="243.8" y="181.2">20</text>
<text x="209.3" y="191.7">8</text>
<text x="209.3" y="188.2">9</text>
<text x="214.5" y="189.6">D7</text>
<text x="236.1" y="189.6">Q7</text>
<text x="243.8" y="191.7">12</text>
<text x="243.8" y="188.2">11</text>
<text x="209.3" y="195.3">7</text>
<text x="214.5" y="196.7">D5</text>
<text x="214.5" y="193.1">D6</text>
<text x="236.1" y="196.7">Q5</text>
<text x="236.1" y="193.1">Q6</text>
<text x="243.8" y="195.3">13</text>
<text x="209.3" y="202.3">5</text>
<text x="209.3" y="198.8">6</text>
<text x="214.5" y="203.7">D3</text>
<text x="214.5" y="200.2">D4</text>
<text x="236.1" y="203.7">Q3</text>
<text x="236.1" y="200.2">Q4</text>
<text x="243.8" y="202.3">15</text>
<text x="243.8" y="198.8">14</text>
<text x="209.3" y="209.4">3</text>
<text x="209.3" y="205.8">4</text>
<text x="214.5" y="207.3">D2</text>
<text x="236.1" y="207.3">Q2</text>
<text x="243.8" y="209.4">17</text>
<text x="243.8" y="205.8">16</text>
<text x="209.3" y="212.9">2</text>
<text x="214.5" y="214.3">D0</text>
<text x="214.5" y="210.8">D1</text>
<text x="236.1" y="214.3">Q0</text>
<text x="236.1" y="210.8">Q1</text>
<text x="243.8" y="212.9">18</text>
<text x="209.3" y="220">1</text>
<text x="214.5" y="221.4">DIR</text>
<text x="234.6" y="221.4">/OE</text>
<text x="243.8" y="220">19</text>
<text x="243.8" y="227">10</text>
<text x="233.3" y="228.4">GND</text>
<text x="312.9" y="241.1">1</text>
<text x="312.9" y="244.7">2</text>
<text x="328.9" y="241.1">1</text>
<text x="328.9" y="244.7">2</text>
<text x="312.9" y="248.2">3</text>
<text x="312.9" y="251.7">4</text>
<text x="328.9" y="248.2">3</text>
<text x="328.9" y="251.7">4</text>
<text x="312.9" y="255.2">5</text>
<text x="328.9" y="255.2">5</text>
<text x="207.3" y="262.3">20</text>
<text x="214.5" y="263.7">VCC</text>
<text x="312.9" y="258.8">6</text>
<text x="312.9" y="262.3">7</text>
<text x="328.9" y="258.8">6</text>
<text x="328.9" y="262.3">7</text>
<text x="207.3" y="269.3">18</text>
<text x="243.8" y="269.3">19</text>
<text x="312.9" y="265.8">8</text>
<text x="328.9" y="265.8">8</text>
<text x="207.3" y="272.9">17</text>
<text x="214.5" y="274.3">D6</text>
<text x="214.5" y="270.8">D7</text>
<text x="236.1" y="274.3">Q6</text>
<text x="236.1" y="270.8">Q7</text>
<text x="243.8" y="272.9">16</text>
<text x="207.3" y="279.9">13</text>
<text x="207.3" y="276.4">14</text>
<text x="214.5" y="281.3">D4</text>
<text x="214.5" y="277.8">D5</text>
<text x="236.1" y="281.3">Q4</text>
<text x="236.1" y="277.8">Q5</text>
<text x="243.8" y="279.9">12</text>
<text x="243.8" y="276.4">15</text>
<text x="209.3" y="287">7</text>
<text x="209.3" y="283.5">8</text>
<text x="214.5" y="284.9">D3</text>
<text x="236.1" y="284.9">Q3</text>
<text x="243.8" y="287">6</text>
<text x="243.8" y="283.5">9</text>
<text x="209.3" y="290.5">4</text>
<text x="214.5" y="291.9">D1</text>
<text x="214.5" y="288.4">D2</text>
<text x="236.1" y="291.9">Q1</text>
<text x="236.1" y="288.4">Q2</text>
<text x="243.8" y="290.5">5</text>
<text x="209.3" y="294">3</text>
<text x="214.5" y="295.5">D0</text>
<text x="236.1" y="295.5">Q0</text>
<text x="243.8" y="294">2</text>
<text x="209.3" y="301.1">1</text>
<text x="214.5" y="302.5">/CLR</text>
<text x="229.7" y="302.5">CLOCK</text>
<text x="243.8" y="301.1">11</text>
<text x="207.3" y="308.2">10</text>
<text x="214.5" y="309.6">GND</text>
</g>
<g font-size="2.5" fill="#00f">
<text x="200" y="34.2">A1</text>
<text x="200" y="37.7">A2</text>
<text x="200" y="41.3">A3</text>
<text x="252.9" y="41.3">/SW_OE</text>
<text x="252.9" y="37.7">LED_LATCH_LOW</text>
<text x="88.9" y="46.7">+5V</text>
<text x="106.9" y="46.7">+5V</text>
<text x="200" y="44.8">A4</text>
<text x="88.9" y="50.3">+5V</text>
<text x="106.9" y="50.3">+5V</text>
<text x="200" y="48.3">A5</text>
<text x="200" y="51.9">A6</text>
<text x="103.8" y="57.3">USER4</text>
<text x="200" y="55.4">A7</text>
<text x="200" y="58.9">/BHE</text>
<text x="252.9" y="58.9">/PATTERN_OE</text>
<text x="103.8" y="60.9">USER3</text>
<text x="103.8" y="64.4">USER2</text>
<text x="200" y="62.4">A0</text>
<text x="252.9" y="66">/IORD</text>
<text x="252.9" y="62.4">/IOWR</text>
<text x="103.8" y="67.9">USER1</text>
<text x="105.8" y="71.4">CLK2</text>
<text x="103.9" y="75">WAIT1</text>
<text x="103.9" y="78.5">WAIT0</text>
<text x="105.9" y="82">IRQ3</text>
<text x="105.9" y="89.1">IRQ1</text>
<text x="105.9" y="85.5">IRQ2</text>
<text x="105.9" y="92.6">IRQ0</text>
<text x="100.9" y="96.1">/MRESET</text>
<text x="104.1" y="99.7">RESET</text>
<text x="131.2" y="101.2">/RESET</text>
<text x="103" y="103.2">/RESET</text>
<text x="106" y="106.7">/BHE</text>
<text x="131.2" y="104.8">/BHE</text>
<text x="198.3" y="106.5">D0</text>
<text x="101.2" y="113.8">/MEMWR</text>
<text x="101.7" y="110.2">/MEMRD</text>
<text x="198.3" y="113.6">D2</text>
<text x="198.3" y="110.1">D1</text>
<text x="104.5" y="117.3">/IORD</text>
<text x="131.2" y="115.4">/IORD</text>
<text x="131.2" y="118.9">/IOWR</text>
<text x="198.3" y="117.1">D3</text>
<text x="103.9" y="120.8">/IOWR</text>
<text x="198.3" y="124.2">D5</text>
<text x="198.3" y="120.6">D4</text>
<text x="107.4" y="127.9">A19</text>
<text x="107.4" y="131.4">A18</text>
<text x="198.3" y="131.2">D7</text>
<text x="198.3" y="127.7">D6</text>
<text x="107.4" y="134.9">A17</text>
<text x="107.4" y="138.5">A16</text>
<text x="107.4" y="142">A15</text>
<text x="107.4" y="145.5">A14</text>
<text x="107.4" y="149">A13</text>
<text x="107.4" y="152.6">A12</text>
<text x="107.4" y="159.6">A10</text>
<text x="107.4" y="156.1">A11</text>
<text x="108.9" y="166.7">A8</text>
<text x="108.9" y="163.2">A9</text>
<text x="108.9" y="173.7">A6</text>
<text x="108.9" y="170.2">A7</text>
<text x="133" y="171.8">A6</text>
<text x="133" y="168.3">A7</text>
<text x="108.9" y="177.3">A5</text>
<text x="133" y="178.9">A4</text>
<text x="133" y="175.3">A5</text>
<text x="108.9" y="180.8">A4</text>
<text x="108.9" y="184.3">A3</text>
<text x="133" y="185.9">A2</text>
<text x="133" y="182.4">A3</text>
<text x="108.9" y="187.9">A2</text>
<text x="108.9" y="191.4">A1</text>
<text x="133" y="189.4">A1</text>
<text x="198.3" y="187.7">D8</text>
<text x="198.3" y="191.2">D9</text>
<text x="108.9" y="194.9">A0</text>
<text x="133" y="193">A0</text>
<text x="198.3" y="194.7">D10</text>
<text x="108.7" y="202">D0</text>
<text x="133" y="200">D0</text>
<text x="133" y="203.6">D1</text>
<text x="198.3" y="201.8">D12</text>
<text x="198.3" y="198.3">D11</text>
<text x="108.7" y="209">D2</text>
<text x="108.7" y="205.5">D1</text>
<text x="133" y="207.1">D2</text>
<text x="198.3" y="208.8">D14</text>
<text x="198.3" y="205.3">D13</text>
<text x="108.7" y="212.5">D3</text>
<text x="133" y="210.6">D3</text>
<text x="133" y="214.1">D4</text>
<text x="198.3" y="212.4">D15</text>
<text x="108.7" y="216.1">D4</text>
<text x="108.7" y="219.6">D5</text>
<text x="133" y="217.7">D5</text>
<text x="133" y="221.2">D6</text>
<text x="108.7" y="223.1">D6</text>
<text x="108.7" y="226.7">D7</text>
<text x="133" y="224.7">D7</text>
<text x="108.7" y="230.2">D8</text>
<text x="108.7" y="233.7">D9</text>
<text x="133" y="228.2">D8</text>
<text x="133" y="231.8">D9</text>
<text x="107.1" y="237.2">D10</text>
<text x="133" y="235.3">D10</text>
<text x="133" y="238.8">D11</text>
<text x="107.1" y="244.3">D12</text>
<text x="107.1" y="240.8">D11</text>
<text x="133" y="242.4">D12</text>
<text x="133" y="245.9">D13</text>
<text x="107.1" y="251.4">D14</text>
<text x="107.1" y="247.8">D13</text>
<text x="133" y="249.4">D14</text>
<text x="88.9" y="254.9">NC</text>
<text x="107.1" y="254.9">D15</text>
<text x="133" y="252.9">D15</text>
<text x="88.9" y="261.9">GND</text>
<text x="106.5" y="261.9">GND</text>
<text x="88.9" y="265.5">GND</text>
<text x="106.5" y="265.5">GND</text>
<text x="198.3" y="268.8">D6</text>
<text x="198.3" y="275.9">D2</text>
<text x="198.3" y="272.3">D4</text>
<text x="198.3" y="279.4">D0</text>
<text x="198.3" y="282.9">D1</text>
<text x="198.3" y="286.5">D3</text>
<text x="198.3" y="290">D5</text>
<text x="198.3" y="293.5">D7</text>
<text x="198.3" y="300.6">/RESET</text>
</g>
<g font-size="2.5" fill="#f00">
<text x="95.2" y="193.9" transform="rotate(-90 95.2 193.9)">Module (Male Right Angle)</text>
<text x="98.8" y="193.9" transform="rotate(-90 98.8 193.9)">Solo Expansion Slot</text>
<text x="102.3" y="193.9" transform="rotate(-90 102.3 193.9)">DIN41612</text>
</g>
</svg>
